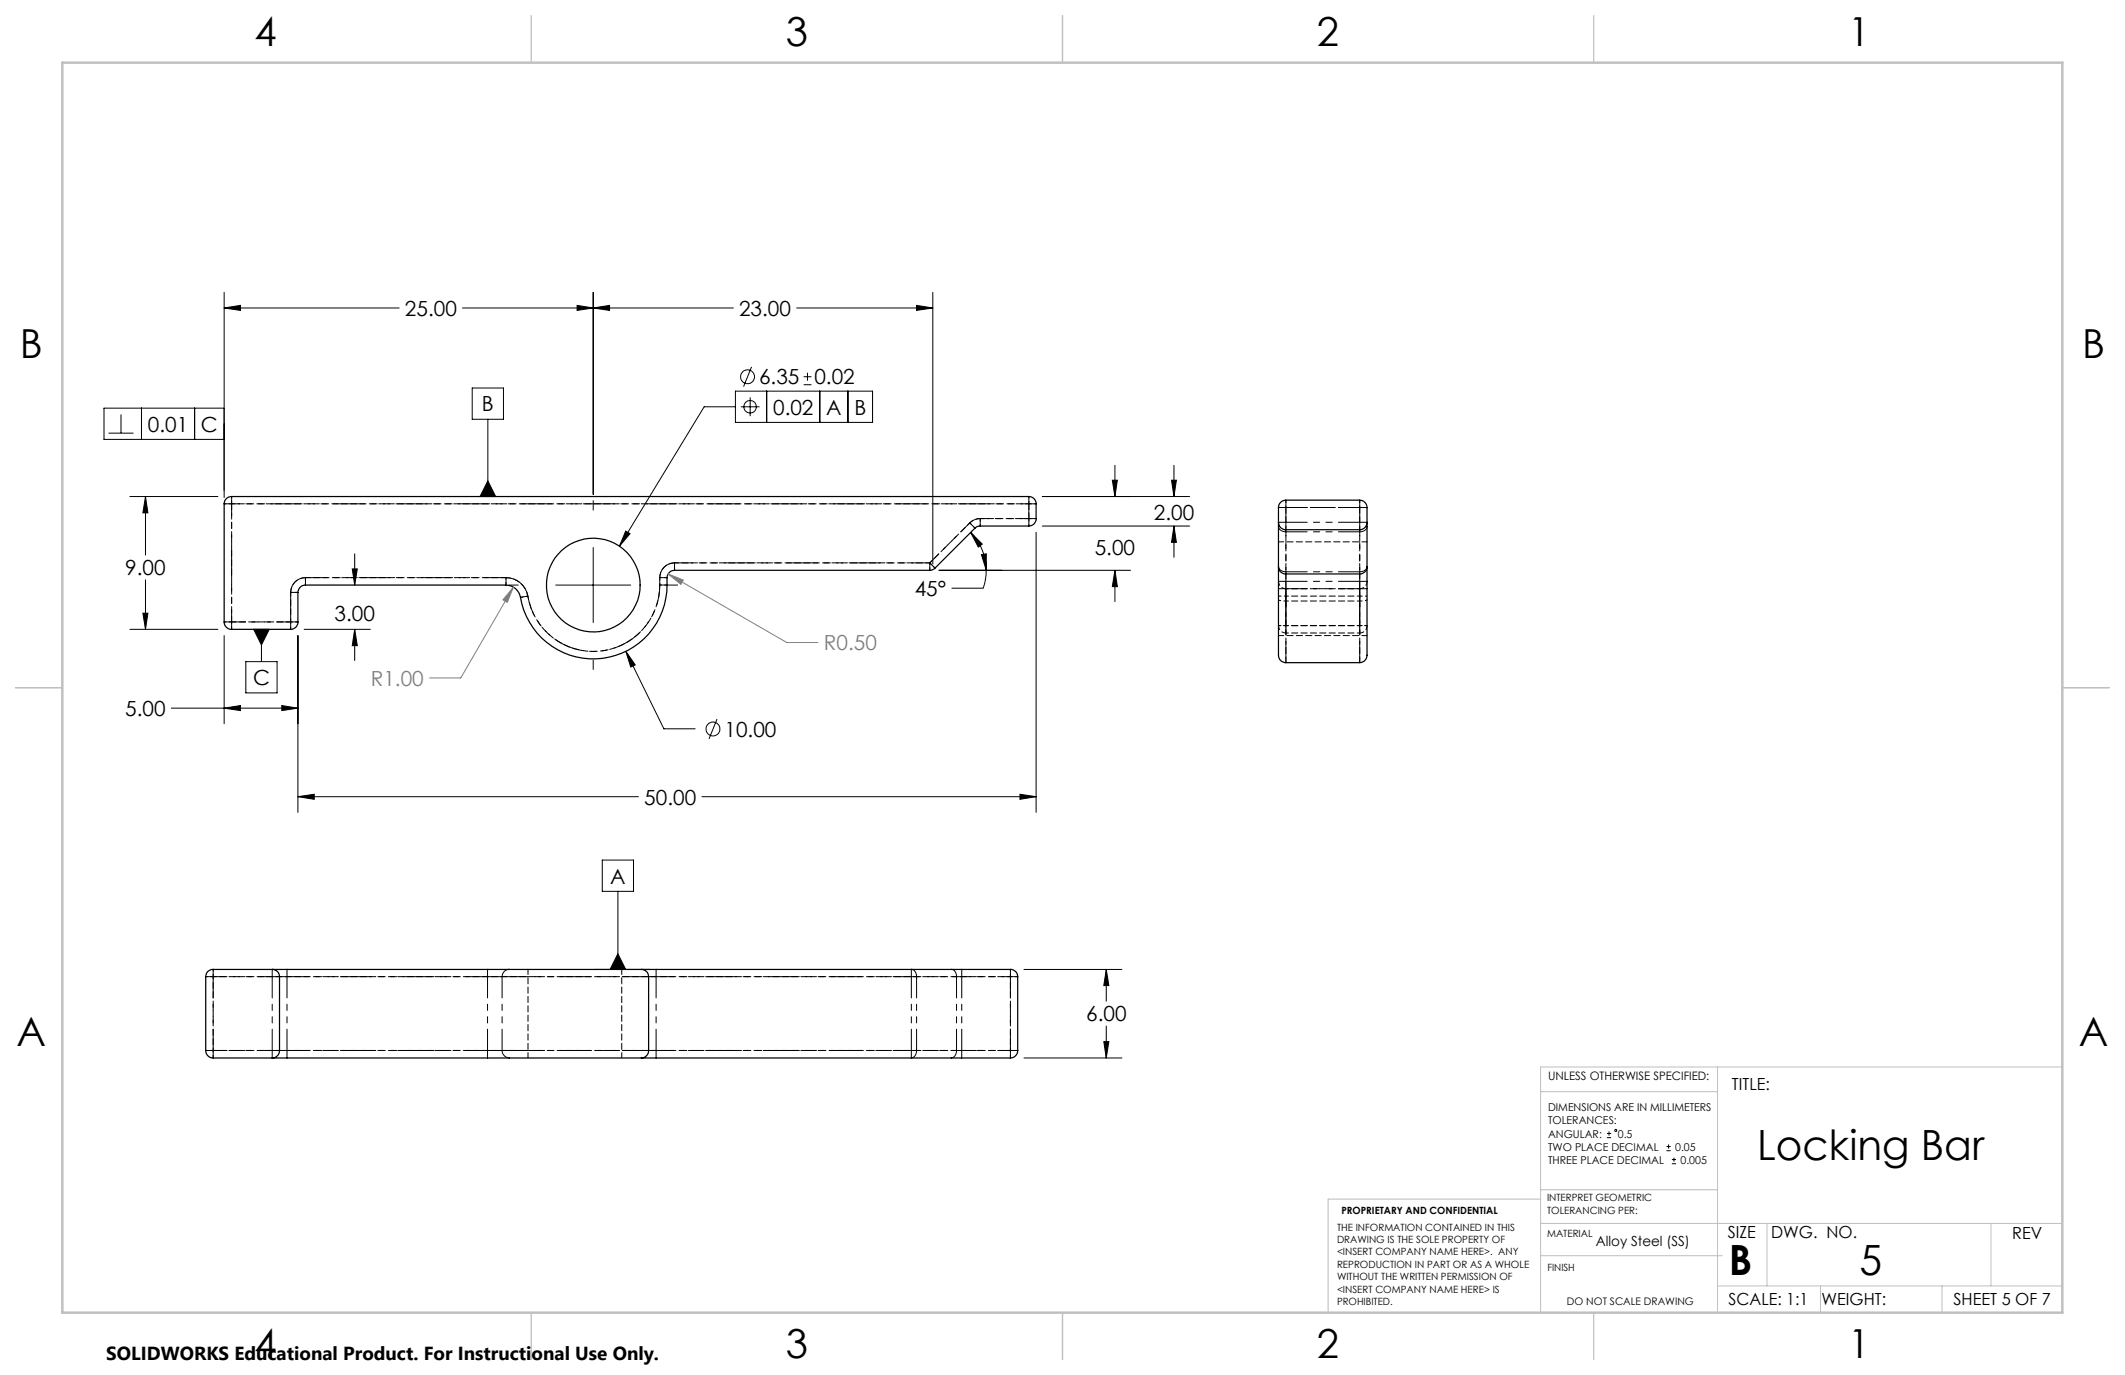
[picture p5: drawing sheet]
<svg xmlns="http://www.w3.org/2000/svg" width="432mm" height="279mm" viewBox="0 0 432 279" stroke-linecap="round" stroke-linejoin="round" font-family="sans-serif">
<g fill="none" stroke="#000" stroke-width=".25">
<path d="M46 101.3l.5-.3 .6-.1h162a1.45 1.45 0 0 1 1.4 1.5v3a1.45 1.45 0 0 1-1.4 1.5l-10.5 .1-8.7 8.6-.8 .3h-52a1.57 1.57 0 0 0-1.6 1.5 15.1 15.1 0 0 1-13.2 16.4 15.1 15.1 0 0 1-16.7-12.9 2.95 2.95 0 0 0-2.8-2h-40.7a1.57 1.57 0 0 0-1.6 1.5v6a1.45 1.45 0 0 1-1.4 1.5h-12a1.51 1.51 0 0 1-1.6-1.5v-24l.1-.6zM259.8 115.1v16.7a2.92 2.92 0 0 0 .7 2.6l.8 .3h15a1.61 1.61 0 0 0 1.5-2.1v-17.5M259.8 106.2v-3a1.51 1.51 0 0 1 1.5-1.6h15a1.51 1.51 0 0 1 1.5 1.6v3M259.8 106.2a1.45 1.45 0 0 0 1.5 1.4h15a1.45 1.45 0 0 0 1.5-1.4M259.8 106.2v8.9M259.8 115.1a1.45 1.45 0 0 0 1.5 1.5h15a1.45 1.45 0 0 0 1.5-1.5M277.8 106.2v8.9M55.3 197h75M55.3 197h-12a1.45 1.45 0 0 0-1.5 1.5v15a1.51 1.51 0 0 0 1.5 1.5h12M55.3 197a1.45 1.45 0 0 1 1.5 1.5v15a1.51 1.51 0 0 1-1.5 1.5M130.3 197a1.45 1.45 0 0 1 1.5 1.5v15a1.51 1.51 0 0 1-1.5 1.5M130.3 197h75a1.45 1.45 0 0 1 1.5 1.5v15a1.51 1.51 0 0 1-1.5 1.5h-75"/>
<path d="M55.3 215h75"/>
<circle cx="120.5" cy="118.9" r="9.5"/>
</g>
<g fill="none" stroke="#000" stroke-width=".2" stroke-dasharray="1.3 .6" stroke-dashoffset=".8">
<path d="M47.1 102.4h-1.5M47.1 102.4v-1.5M62.1 117.4v1.5M102.8 118.9v-1.5M134.1 117.4v1.5M135.6 117.4h-1.5M135.6 118.9h-1.5M137.1 115.9v-1.5M188.9 114.4l1.1 1M188.9 115.9v-1.5M197.1 106.3l1 1M199.2 105.4v1.5"/>
<path d="M209.1 102.4v-1.5M209.1 105.4h1.5M209.1 105.4v1.5M209.1 102.4h1.5M261.3 119.6h15M261.3 101.6v1.5M261.3 103.1h15M261.3 103.1h-1.5M276.3 101.6v1.5M277.8 103.1h-1.5M47.1 127.9v-1.5M47.1 126.4h-1.5"/>
<path d="M59.1 127.9v-1.5M60.6 120.4h-1.5M60.6 126.4h-1.5M105.8 121.4l1.5-.3M259.8 121.9l.4 .2h1.1M259.8 121.1h1.5M259.8 127.1h1.5M261.3 122.1h15M261.3 121.1v-1.5M261.3 128.6v-1.5M261.3 127.1h15M261.3 127.1v1.5"/>
<path d="M261.3 127.1h-1.5M276.3 128.6h-15M276.3 122.1h1.1l.4-.2M276.3 121.1h1.5M276.3 121.1v-1.5M276.3 121.1h-15M276.3 127.1h1.5M276.3 128.6v-1.5M276.3 127.1h-15M276.3 127.1v1.5M277.8 127.1h-1.5M43.3 198.5h-1.5"/>
<path d="M43.3 198.5v-1.5M205.3 198.5v15M205.3 198.5v-1.5M206.8 198.5h-1.5M43.3 213.5h-1.5M43.3 215v-1.5M43.3 213.5v-15M205.3 215v-1.5M206.8 213.5h-1.5"/>
</g>
<path d="M102.8 117.4h-40.7M276.3 119.6v2.5M59.1 126.4h-12M107.3 121.1a4.5 4.5 0 0 0-4.5-3.7M261.3 122.1v-2.5" fill="none" stroke="#000" stroke-width=".2" stroke-dasharray="1.3 .6" stroke-dashoffset=".3"/>
<path d="M209.1 102.4v3M276.3 103.1v24M47.1 126.4v-24M261.3 134.6v-12.5M261.3 127.1v-24M276.3 122.1v12.5" fill="none" stroke="#000" stroke-width=".2" stroke-dasharray="1.3 .6" stroke-dashoffset=".1"/>
<path d="M209.1 105.4h-9.9M59.1 120.4v6M261.3 121.1v6M276.3 127.1v-6" fill="none" stroke="#000" stroke-width=".2" stroke-dasharray="1.3 .6" stroke-dashoffset=".5"/>
<path d="M188.9 114.4h-51.8M197.1 106.3a3 3 0 0 1 2.1-.9M259.8 118.1a1.5 1.5 0 0 0 1.5 1.5M276.3 119.6a1.5 1.5 0 0 0 1.5-1.5M259.8 127.1a1.5 1.5 0 0 0 1.5 1.5M276.3 128.6a1.5 1.5 0 0 0 1.5-1.5" fill="none" stroke="#000" stroke-width=".2" stroke-dasharray="1.3 .6" stroke-dashoffset=".4"/>
<path d="M47.1 102.4h162M134.1 118.9a13.5 13.5 0 0 1-12.4 13.4 13.5 13.5 0 0 1-14.4-11.2M197.1 106.3l-8.2 8.1M43.3 198.5h162M205.3 213.5h-162" fill="none" stroke="#000" stroke-width=".2" stroke-dasharray="1.3 .6" stroke-dashoffset=".6"/>
<path d="M137.1 114.4a3 3 0 0 0-3 3M277.8 110.1h-18M59.1 120.4a3 3 0 0 1 3-3M259.8 129.2h18M107.3 197v18M126.3 215v-18" fill="none" stroke="#000" stroke-width=".2" stroke-dasharray="1.3 .6" stroke-dashoffset=".2"/>
<g fill="none" stroke="#000" stroke-width=".2" stroke-dasharray="6.3 1.3 1.3 1.3 1.3 1.3">
<path d="M45.6 102.4h1.5M47.1 100.9v1.5M62.1 117.4a3 3 0 0 0-3 3M62.1 117.4v1.5M102.8 117.4a4.5 4.5 0 0 1 4.5 3.7M102.8 117.4v1.5M134.1 117.4a3 3 0 0 1 3-3M134.1 118.9v-1.5M134.1 118.9h1.5M134.1 117.4h1.5M137.1 114.4v1.5M188.9 115.9v-1.5"/>
<path d="M190 115.4l-1.1-1M198.1 107.3l-1-1M199.2 105.4a3 3 0 0 0-2.1 .9M199.2 106.9v-1.5M209.1 105.4v-3M209.1 100.9v1.5M209.1 106.9v-1.5M210.6 102.4h-1.5M210.6 105.4h-1.5M259.8 118.1h1.5M259.8 119.6h1.5M261.3 103.1v-1.5"/>
<path d="M261.3 103.1v3M261.3 107.6v-1.5M261.3 103.1h-1.5M261.3 106.1h-1.5M261.3 108.1v-.5M261.3 108.1a1.34 1.34 0 0 1-1.5-1.1M261.3 116.2a1.34 1.34 0 0 1-1.5-1.1M261.3 116.6v-.4M261.3 116.6v1.5M261.3 118.1v1.5M276.3 103.1v-1.5M276.3 106.1v-3"/>
<path d="M276.3 107.6v-1.5M276.3 108.1v-.5M276.3 116.6v-.4M276.3 118.1v-1.5M276.3 118.1h1.5M276.3 119.6h1.5M276.3 119.6v-1.5M277.8 103.1h-1.5M277.8 106.1h-1.5M277.8 107a1.34 1.34 0 0 1-1.5 1.1M277.8 115.1a1.34 1.34 0 0 1-1.5 1.1M45.6 126.4h1.5"/>
<path d="M47.1 126.4v1.5M59.1 126.4v-6M59.1 120.4h1.5M59.1 126.4h1.5M59.1 126.4v1.5M107.3 121.1l-1.5 .3M41.8 198.5h1.5M43.3 197v1.5M55.3 198.5h1.5M55.3 197v1.5M56.8 198.5h1.5M58.3 197v1.5"/>
<path d="M99.1 197v1.5M102 198.5h-2.9M103.5 197a1.49 1.49 0 0 0-1.5 1.5M133.3 198.5h-1.5M133.3 197v1.5M185.2 198.5h1M185.2 198.5v-1.5M186.2 198.5a1.34 1.34 0 0 0-1-1.5M194.4 198.5a1.34 1.34 0 0 0-1.1-1.5M194.4 198.5h1M195.4 198.5v-1.5M205.3 198.5h1.5"/>
<path d="M205.3 198.5v-1.5M41.8 213.5h1.5M43.3 213.5v1.5M55.3 213.5v1.5M55.3 213.5h1.5M56.8 213.5h1.5M58.3 215v-1.5M99.1 213.5h2.9M99.1 213.5v1.5M102 213.5a1.49 1.49 0 0 0 1.5 1.5M131.8 213.5h1.5M133.3 213.5v1.5"/>
<path d="M185.2 213.5h1M185.2 215a1.34 1.34 0 0 0 1-1.5M185.2 213.5v1.5M193.3 215a1.34 1.34 0 0 0 1.1-1.5M194.4 213.5h1M195.4 215v-1.5M205.3 215v-1.5M205.3 213.5h1.5"/>
</g>
<path d="M199.2 105.4h9.9M205.3 198.5h-9.9M195.4 213.5h9.9" fill="none" stroke="#000" stroke-width=".2" stroke-dasharray="6.3 1.3 1.3 1.3 1.3 1.3" stroke-dashoffset="4.6"/>
<path d="M188.9 114.4l8.2-8.1" fill="none" stroke="#000" stroke-width=".2" stroke-dasharray="6.3 1.3 1.3 1.3 1.3 1.3" stroke-dashoffset="3.8"/>
<path d="M137.1 114.4h51.8M185.2 198.5h-51.9M133.3 213.5h51.9" fill="none" stroke="#000" stroke-width=".2" stroke-dasharray="6.3 1.3 1.3 1.3 1.3 1.3" stroke-dashoffset="2.6"/>
<path d="M107.3 121.1a13.5 13.5 0 0 0 14.4 11.2 13.5 13.5 0 0 0 12.4-13.4" fill="none" stroke="#000" stroke-width=".2" stroke-dasharray="6.3 1.3 1.3 1.3 1.3 1.3" stroke-dashoffset="2.2"/>
<path d="M62.1 117.4h40.7M99.1 198.5h-40.8M58.3 213.5h40.8" fill="none" stroke="#000" stroke-width=".2" stroke-dasharray="6.3 1.3 1.3 1.3 1.3 1.3" stroke-dashoffset="1.8"/>
<path d="M47.1 126.4h12M55.3 198.5h-12M43.3 213.5h12" fill="none" stroke="#000" stroke-width=".2" stroke-dasharray="6.3 1.3 1.3 1.3 1.3 1.3" stroke-dashoffset="3.5"/>
<path d="M47.1 102.4v24" fill="none" stroke="#000" stroke-width=".2" stroke-dasharray="6.3 1.3 1.3 1.3 1.3 1.3" stroke-dashoffset="3.9"/>
<path d="M209.1 102.4h-162" fill="none" stroke="#000" stroke-width=".2" stroke-dasharray="6.3 1.3 1.3 1.3 1.3 1.3" stroke-dashoffset="4.7"/>
<path d="M131.8 198.5h-29.8M102 213.5h29.8" fill="none" stroke="#000" stroke-width=".2" stroke-dasharray="6.3 1.3 1.3 1.3 1.3 1.3" stroke-dashoffset="1"/>
<g fill="none" stroke="#000" stroke-width=".2" stroke-dasharray="6.3 1.3 1.3 1.3 1.3 1.3" stroke-dashoffset="2">
<path d="M261.3 106.1h15M261.3 116.2h15M261.3 118.1h15M261.3 119.6h15M261.3 119.6v15M276.3 103.1h-15M276.3 108.1h-15M276.3 134.6v-15M43.3 198.5v15M58.3 198.5v15M99.1 198.5v15M102 198.5v15"/>
<path d="M133.3 198.5v15M186.2 198.5v15M195.4 198.5v15M55.3 213.5v-15M185.2 213.5v-15M194.4 213.5v-15M205.3 213.5v-15"/>
</g>
<path d="M261.3 108.1v8.1M276.3 116.2v-8.1M194.4 198.5h-8.2M186.2 213.5h8.2" fill="none" stroke="#000" stroke-width=".2" stroke-dasharray="6.3 1.3 1.3 1.3 1.3 1.3" stroke-dashoffset="5.5"/>
<g fill="none" stroke="#000" stroke-width=".2">
<path d="M45.5 59.4v41.7M120.5 59.4v41.1M189.5 59.4v55.2M45.5 62.6l3.4-.5v1zM45.5 62.6h35.6M94 62.6h55M96 78.8h6.3v6.4h-6.3zM117.3 62.1l3.2 .5-3.2 .5zM120.5 62.6l3.4-.5v1zM149.4 79.5h27.9v6.3h-27.9zM152.7 74.5l-1.6 4.1M155.8 79.5v6.3"/>
<path d="M161.9 62.6h27.6M163.3 78.2h1.6M163.3 76.6h1.6M164.1 75.7v1.7M166.6 79.5v6.3M172.3 79.5v6.3M186.2 62.1l3.3 .5-3.3 .5zM22 88h5.1M24.6 84.2v3.8M28.8 82.9v6.4M39.5 82.9v6.4M45.5 82.9h-24.4v6.4h24.4"/>
<path d="M99.1 97.7l1.6 3.2h-3.2zM99.1 85.2v15.7M149.4 82.7h-6.3l-17.2 28.3M150.5 82.7h3.8M152.4 80.8v3.8M226 97.6h1l-.4 3.3zM226.6 94.5v6.4M238.1 97.6h.9l-.5 3.3zM238.5 94.5v6.4M26.4 100.9h17.9M29.6 100.9l.5 3.3h-1.1zM29.6 100.9v11.9"/>
<path d="M29.6 117.8v10.1M71.6 115.6h1l-.5 3.3zM72.1 112.5v6.4M103.4 118.9h1.9M112.9 118.9h15.3M120.5 101.7v1.9M120.5 111.3v15.2M127.1 107.9l.9 .5-2.1 2.6zM135.8 118.9h1.9M190.8 115.9h38.9M197.2 108.2l2.4 2.4-.8 .6zM197.2 108.2a11.1 11.1 0 0 1 3.2 7.7"/>
<path d="M199.4 112.7l1-.2v3.4zM200.4 115.9l-.2 2.3-.4 1.3h-6.4M210.5 108.2v56.9M211.8 106.9h29.9M211.8 100.9h29.9M226.6 115.9l.4 3.3h-1zM226.6 115.9v6.3M238.5 106.9l.5 3.3h-.9zM238.5 106.9v6.3M26.4 127.9h17.9M29 124.6h1.1l-.5 3.3zM45.5 129.2v17.9"/>
<path d="M50 134.4h6.3v6.4h-6.3zM51.5 127.9h3.2l-1.6 3.2zM53.1 127.9v6.5M60.5 129.2v35.9M61.8 127.9h13.4M72.1 127.9l.5 3.3h-1zM72.1 127.9v6.3M120.5 134.1v1.9M127.2 132.4l1.9 2.7-.9 .4zM127.2 132.4l7.7 15.7h6.4M34.8 143.9h25.7M45.5 143.9l3.4-.5v1z"/>
<path d="M57.3 143.4l3.2 .5-3.2 .5zM145.7 146.1l-1.6 4M60.5 161.9l3.4-.5v1zM60.5 161.9h69.2M122.4 174.8h6.3v6.3h-6.3zM142.6 161.9h67.9M207.3 161.4l3.2 .5-3.2 .5zM120.8 197h11.2M125.6 193.8l1.5 3.2h-3.1zM125.6 181.1v15.9M208.1 197h19.9M224.8 197l.5 3.3h-1z"/>
<path d="M224.8 197v6.4M208.1 215h19.9M224.3 211.7h1l-.5 3.3zM224.8 208.5v6.5M326.5 231.2h.9M326.5 230.3h.9M327 229.9v.9M338.6 233.8h.9M338.6 233h.9M339.1 232.6v.8M339.7 236.5h.9M339.7 235.6h.9"/>
<path d="M340.1 235.2v.8"/>
<circle cx="151.9" cy="76.6" r="1.41"/>
<circle cx="152.4" cy="82.6" r="1.28"/>
<circle cx="144.9" cy="148.1" r="1.41"/>
<circle cx="328.3" cy="229.7" r=".21"/>
</g>
<path d="M104.3 119.3l-1.2 3.1-.9-.5zM104.3 119.3l-10.7 18.5h-6.3M135.7 116.6l3.2 1.3-.5 .8zM135.7 116.6l24.2 14h6.3" fill="none" stroke="#808080" stroke-width=".2"/>
<path d="M349 216.8v49.9M419.1 216.8h-106v49.9M313.1 221.8h35.9M313.1 248.6h106M313.1 255.2h36.9M313.1 241.8h35.9M313.1 243.7h-43.2v23M359.1 248.6v12.7M404.6 248.6v12.7M349 261.3h70.1M369.9 261.3v5.4M394.6 261.3v5.4" fill="none" stroke="#c0c0c0" stroke-width=".2"/>
<path d="M108 3.2v9.5M215.9 3.2v9.5M323.8 3.2v9.5M3.1 139.7h9.6M419.1 139.7h9.5M108 266.7v9.6M215.9 266.7v9.6M323.8 266.7v9.6" fill="none" stroke="#c0c0c0" stroke-width=".25"/>
<path d="M12.7 12.7h406.4v254h-406.4z" fill="none" stroke="#c0c0c0" stroke-width=".5"/>
<g fill="#000">
<path d="M127.1 107.9l.9 .5-2.1 2.6zM99.1 97.7l1.6 3.2h-3.2zM51.5 127.9l1.6 3.2 1.6-3.2zM125.6 193.8l1.5 3.2h-3.1z"/>
<path d="M127.2 132.4l1 3.1 .9-.4zM60.5 161.9l3.4-.5v1zM207.3 161.4l3.2 .5-3.2 .5zM45.5 143.9l3.4-.5v1zM57.3 143.4l3.2 .5-3.2 .5zM238.5 106.9l.5 3.3h-.9zM238.1 97.6h.9l-.5 3.3zM199.4 112.7l1-.2v3.4zM197.2 108.2l2.4 2.4-.8 .6zM117.3 62.1l3.2 .5-3.2 .5zM45.5 62.6l3.4-.5v1zM72.1 127.9l.5 3.3h-1zM71.6 115.6h1l-.5 3.3zM226.6 115.9l.4 3.3h-1zM226 97.6h1l-.4 3.3zM29.6 100.9l.5 3.3h-1.1zM29 124.6h1.1l-.5 3.3zM186.2 62.1l3.3 .5-3.3 .5zM120.5 62.6l3.4-.5v1zM224.3 211.7h1l-.5 3.3zM224.8 197l.5 3.3h-1z"/>
</g>
<path d="M135.7 116.6l2.7 2.1 .5-.8zM104.3 119.3l-2.1 2.6 .9 .5z" fill="#808080"/>
<g font-size="8.5">
<text x="357.1" y="235.6">Locking Bar</text>
<text x="351.3" y="259">B</text>
<text x="377.8" y="259.1">5</text>
</g>
<g font-size="8.1">
<text x="51.7" y="9.3">4</text>
<text x="159.7" y="9.3">3</text>
<text x="267.6" y="9.3">2</text>
<text x="375.6" y="9.3">1</text>
<text x="4" y="72.8">B</text>
<text x="423.1" y="72.8">B</text>
<text x="3.3" y="212.5">A</text>
<text x="422.4" y="212.5">A</text>
<text x="51.7" y="276">4</text>
<text x="159.7" y="276">3</text>
<text x="267.6" y="276">2</text>
<text x="375.6" y="276">1</text>
</g>
<g font-size="4.2">
<text x="82.3" y="64.2">25.00</text>
<text x="150.2" y="64.2">23.00</text>
<text x="97.9" y="83.6">B</text>
<text x="154.2" y="78.1">6.35</text>
<text x="165.5" y="78.1">0.02</text>
<text x="30" y="87.7">0.01</text>
<text x="40.8" y="87.7">C</text>
<text x="157.1" y="84.2">0.02</text>
<text x="167.9" y="84.2">A</text>
<text x="173.6" y="84.2">B</text>
<text x="234.5" y="105.6">2.00</text>
<text x="222.5" y="112.8">5.00</text>
<text x="25.5" y="116.9">9.00</text>
<text x="185.9" y="121.1">45°</text>
<text x="68" y="126.2">3.00</text>
<text x="51.4" y="139.2">C</text>
<text x="25.5" y="145.5">5.00</text>
<text x="147.2" y="149.7">10.00</text>
<text x="130.9" y="163.5">50.00</text>
<text x="124" y="179.5">A</text>
<text x="220.7" y="207.6">6.00</text>
</g>
<g font-size="4.2" fill="#808080">
<text x="167.4" y="132.2">R0.50</text>
<text x="75.3" y="139.4">R1.00</text>
</g>
<text font-size="3.8" x="21.6" y="276.3">SOLIDWORKS Educational Product. For Instructional Use Only.</text>
<g font-size="3.4">
<text x="351.9" y="221.5">TITLE:</text>
<text x="351.1" y="251.6">SIZE</text>
<text x="359.9" y="251.6">DWG. NO.</text>
<text x="408.9" y="251.7">REV</text>
<text x="351.2" y="265.2">SCALE: 1:1</text>
<text x="370.1" y="265.3">WEIGHT:</text>
<text x="396.9" y="265.2">SHEET 5 OF 7</text>
</g>
<text font-size="2.8" x="324.3" y="253.2">Alloy Steel (SS)</text>
<text font-size="2.4" x="314.6" y="219.4">UNLESS OTHERWISE SPECIFIED:</text>
<g font-size="2.2">
<text x="314.6" y="225.8">DIMENSIONS ARE IN MILLIMETERS</text>
<text x="314.6" y="233.8">TWO PLACE DECIMAL</text>
<text x="314.6" y="228.5">TOLERANCES:</text>
<text x="314.6" y="231.1">ANGULAR:</text>
<text x="328.7" y="231.1">0.5</text>
<text x="340.4" y="233.8">0.05</text>
<text x="314.6" y="236.5">THREE PLACE DECIMAL</text>
<text x="341.5" y="236.5">0.005</text>
</g>
<text font-size="2.1" x="318.4" y="265.2">DO NOT SCALE DRAWING</text>
<g font-size="2">
<text x="314.4" y="244.1">INTERPRET GEOMETRIC</text>
<text x="271.7" y="250">THE INFORMATION CONTAINED IN THIS</text>
<text x="272.6" y="246.6">PROPRIETARY AND CONFIDENTIAL</text>
<text x="314.4" y="251.4">MATERIAL</text>
<text x="314.4" y="246.6">TOLERANCING PER:</text>
<text x="271.7" y="252.6">DRAWING IS THE SOLE PROPERTY OF</text>
<text x="271.7" y="255.1">&lt;INSERT COMPANY NAME HERE&gt;. ANY</text>
<text x="271.7" y="257.6">REPRODUCTION IN PART OR AS A WHOLE</text>
<text x="271.7" y="260.1">WITHOUT THE WRITTEN PERMISSION OF</text>
<text x="271.7" y="262.7">&lt;INSERT COMPANY NAME HERE&gt; IS</text>
<text x="314.4" y="258.2">FINISH</text>
<text x="271.7" y="265.2">PROHIBITED.</text>
</g>
</svg>
